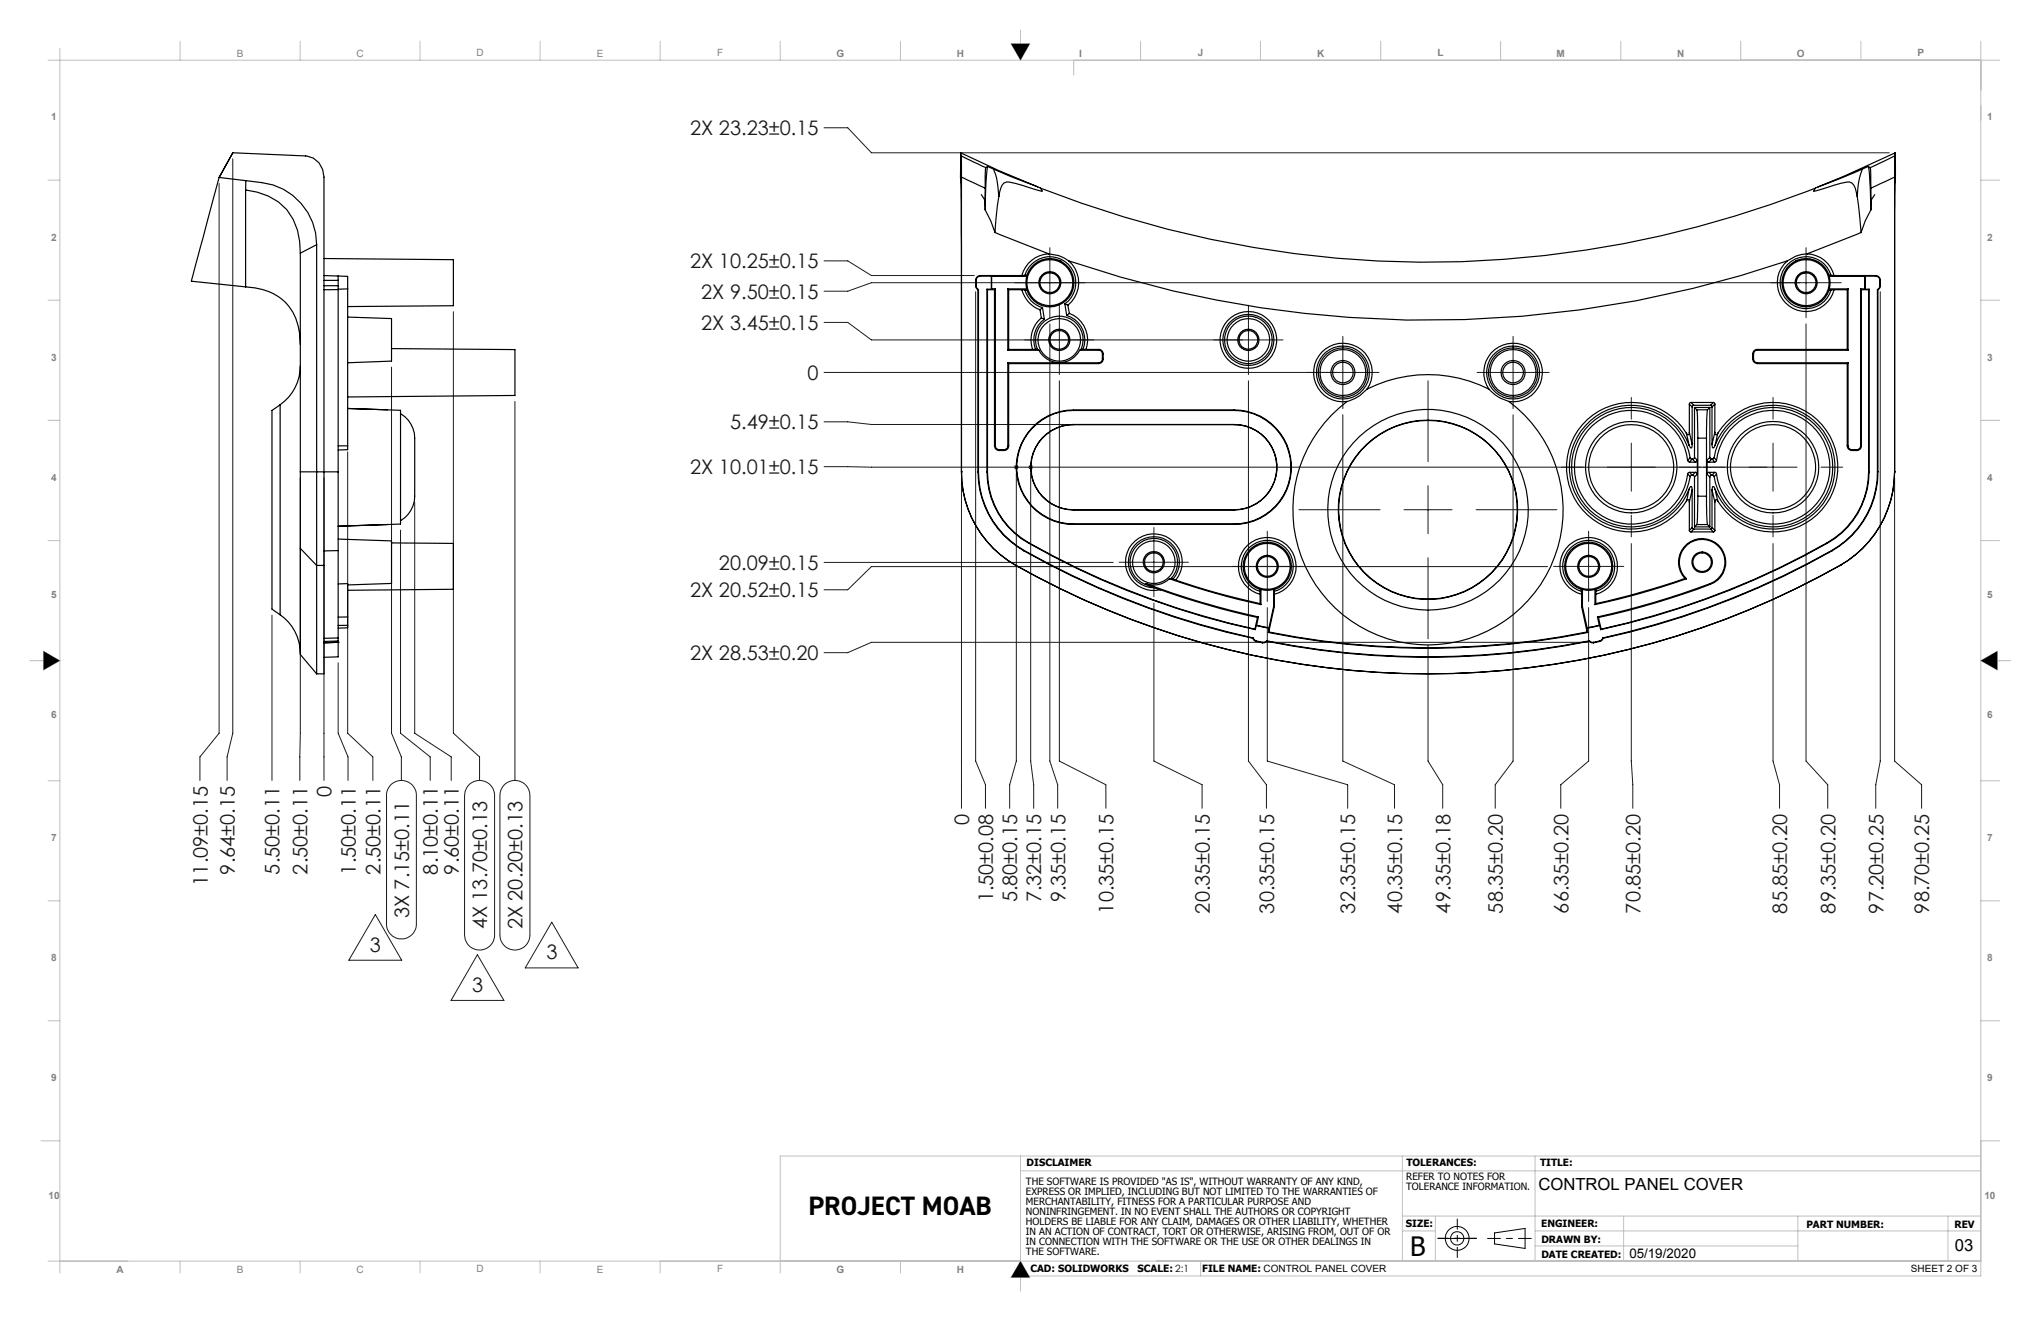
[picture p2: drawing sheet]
<svg xmlns="http://www.w3.org/2000/svg" width="432mm" height="279mm" viewBox="0 0 432 279" stroke-linecap="round" stroke-linejoin="round" font-family="sans-serif">
<g fill="none" stroke="#000" stroke-width=".21">
<path d="M304.2 261.9h8.1M316.2 260.8l6.5-1v4.3l-6.5-1z"/>
<circle cx="308.3" cy="261.9" r="2.52"/>
<circle cx="308.3" cy="261.9" r="1.41"/>
</g>
<path d="M308.3 266v-8.2M312.4 261.9h-8.2" fill="none" stroke="#000" stroke-width=".21" stroke-dasharray="15.2 1.3 1.3 1.3" stroke-dashoffset="13.1"/>
<path d="M314.7 261.9h9.3" fill="none" stroke="#000" stroke-width=".21" stroke-dasharray="15.2 1.3 1.3 1.3" stroke-dashoffset="12.5"/>
<g fill="none" stroke="#191924" stroke-width=".21">
<path d="M46.4 38.8v116.3l-4.1 5v5M49.2 33.6v121.5l-1.2 5v5M174.3 27h5.1l5 5.3h215.3M174.3 55.2h5.1l5 3.1h21.7M222.1 52.4v14.8M382.1 52.4v14.8M389.5 59.8h-205.1l-5 1.8h-5.1M82.8 77.6v77.5l2.1 5v5M95.9 65.9v89.2l5.6 5v5M174.3 68.2h5.1l5 3.7h87M174.3 78.8h117.4M206.4 61.7v99.3l2.1 5v5"/>
<path d="M222.1 68.5v92.5l1.7 5v5M224.1 64.6v14.6M264.1 64.6v14.6M284.1 71.2v15.2M312.5 78.8h15.2M320.1 71.2v15.2M382.1 68.5v92.5l4.6 5v5M397.8 61.7v99.3l-1 5v5M73.6 95.6v59.5l5.3 5v5M108.9 84.9v80.2M174.3 98.7l205.9 .1M174.3 89.2h5.1l5 .6h41.4"/>
<path d="M214.7 98.5l.7 .7M215 98.3v1M215.4 98.5l-.7 .7M217.7 98.5l.7 .7M218.1 98.3v1M218.4 98.5l-.7 .7M224.1 80.5v80.5l9.9 5v5M264.1 80.5v80.5l3.8 5v5M284.1 87.7v73.3l10.9 5v5M302.1 80.5v17.1M320.1 87.7v73.3l-3.8 5v5M345.1 84.1v4.6"/>
<path d="M345.1 93.7v10.2M375.1 84.1v4.6M375.1 93.7v10.2M385.3 98.8h4.6M63.5 101.1l-.1 64M68.5 101.1v64M84.7 112.1v43l6.3 5v5M87.7 106.2v48.9l7.8 5v5M174.3 119h61.2M203.4 101.1v69.9M215 100.1v60.9l-1.4 5v5M218.1 100.1v60.9l.6 5v5"/>
<path d="M236.8 118.9h14.6M244.1 111.6v14.6M260.7 119.8h14.8M268.1 112.4v14.8M274.8 107.8h17.2M297 107.8h10.2M302.1 102.7v10.2M302.1 118v17.1M312.3 107.8h17.1M327.4 119.8h-143l-5 4.9h-5.1M328.7 119.8h14.8M336.1 112.4v14.8"/>
<path d="M345.1 109v4.6M345.1 115v46l.3 5v5M375.1 109v4.6M375.1 115v46l1.4 5v5M400.8 101.1v59.9l5.7 5v5M57.5 130.1v35M244.1 127.6v33.4l10.2 5v5M268.1 128.5v32.5l17 5v5M302.1 136.4v24.6l3.1 5v5M335.9 135.9h-151.5l-5 2.1h-5.1M336.1 128.5v32.5l-5.9 5v5M71.5 140.2v14.9l2.1 5v5"/>
<path d="M82.6 166.1a3.2 3.2 0 0 1 3.4-.8 3.2 3.2 0 0 1 2.1 2.9v27.2a3.2 3.2 0 0 1-3.2 3.2 3.2 3.2 0 0 1-3.1-3.2v-27.2a3.1 3.1 0 0 1 .8-2.1zM99.1 166.1a3.2 3.2 0 0 1 3.5-.8 3.2 3.2 0 0 1 2 2.9v29.6a3.2 3.2 0 0 1-3.1 3.1 3.2 3.2 0 0 1-3.2-3.1v-29.6l.2-.9zM106.6 166.1a3.2 3.2 0 0 1 3.5-.8 3.2 3.2 0 0 1 2 2.9v29.6a3.2 3.2 0 0 1-3.2 3.1 3.2 3.2 0 0 1-3.1-3.1v-29.8a2.89 2.89 0 0 1 .8-1.9zM79.4 193.4l5.6 9.7h-11.2zM116.7 195.1l5.6 9.6h-11.2zM101 201.9l5.6 9.7h-11.2z"/>
</g>
<g fill="none" stroke="#c0c0c0" stroke-width=".21">
<path d="M10.2 12.7h412.9M12.7 10.2v259M38.1 8.7v4M63.5 8.7v4M88.9 8.7v4M114.3 8.7v4M139.7 8.7v4M165.1 8.7v4M190.5 8.7v4M213.9 9.2h4l-2 3.5zM215.9 6.3v6.4M227.2 12.7v3.2"/>
<path d="M241.3 8.7v4M266.7 8.7v4M292.1 8.7v4M317.5 8.7v4M342.9 8.7v4M368.3 8.7v4M393.7 8.7v4M419.1 8.7v261.2h-203.2M10.2 38.1h2.5M419.1 38.1h4M10.2 63.5h2.5M419.1 63.5h4"/>
<path d="M10.2 88.9h2.5M419.1 88.9h4M10.2 114.3h2.5M419.1 114.3h4M6.3 139.7h6.4M9.2 137.7l3.5 2-3.5 2zM419.1 139.7h6.3M419.1 139.7l3.5-2v4zM10.2 165.1h2.5M419.1 165.1h4M10.2 190.5h2.5M419.1 190.5h4"/>
<path d="M10.2 215.9h2.5M419.1 215.9h4M8.7 241.3h4M215.9 247.7h203.2M215.9 244.5v28.6M296.7 244.5v22.2M296.7 257.2h122.4M303.7 257.2v9.5M324.8 244.5v22.2M343.5 257.2v9.5M380.4 257.2v9.5M412.1 257.2v9.5"/>
<path d="M419.1 244.5h-254v24.7M419.1 241.3h4M10.2 266.7h408.9M38.1 266.7v2.5M63.5 266.7v2.5M88.9 266.7v2.5M114.3 266.7v2.5M139.7 266.7v2.5M190.5 266.7v2.5M215.9 266.7l2 3.5h-4zM254 266.7v3.2M296.7 260.4h7"/>
<path d="M324.8 263.5h55.6M324.8 260.4h94.3"/>
</g>
<path d="M215.9 9.2v3.5l2-3.5zM213.9 9.2l2 3.5v-3.5zM9.2 137.7v2h3.5zM9.2 139.7v2l3.5-2zM419.1 139.7h3.5v-2zM419.1 139.7l3.5 2v-2zM215.9 266.7v3.5h2zM215.9 266.7l-2 3.5h2z" fill-rule="evenodd" fill="#000"/>
<g fill="none" stroke="#000" stroke-width=".25">
<path d="M46.4 37.5l-5.9 21.9M46.4 37.5l9 1.1M49.2 32.3l15.5 .7a4.2 4.2 0 0 1 3.8 4.5v82.1M49.2 32.3l-2.8 5.2M52 38.3v1.9M55.4 38.6a13.2 13.2 0 0 1 11.6 13.2M203.2 32.3l.2 19.5M203.2 32.3l8.1 3.8 8.2 3.4M203.2 32.3l.2 .7M203.4 33v4.5M203.4 33l5.2 2.5M203.4 37.5l5 2.3"/>
<path d="M203.4 37.5v62.3M208.4 39.8v4.6M208.6 35.5l-.2 4.3M209 35.2a55.7 55.7 0 0 0-.6 9.2M209 35.2l-.4 .3M209 35.2l1.2 .6M210.2 35.8l.1 .4a13.2 13.2 0 0 1 1 5.4M210.2 35.8l9.3 3.7M219.5 39.5l.6 .3M220.1 39.8l.4 .7-6.9-2a1.49 1.49 0 0 0-1.9 1.3l-.4 1.8M220.1 39.8a222.2 222.2 0 0 0 164 0M384.1 39.8l-.4 .7 2.9-.8a17.8 17.8 0 0 1 4.7-1.2 2.28 2.28 0 0 1 1.4 2.1l.2 1"/>
<path d="M384.7 39.5l-.6 .3M394 35.8l-.4 1a17.1 17.1 0 0 0-.7 4.8M394 35.8l-9.3 3.7M395.3 35.2l.2 1.5 .3 7.7M395.3 35.2l-1.3 .6M395.3 35.2l.4 .3M395.7 35.5l.1 4.3M395.8 39.8v4.6M400.8 37.5l-5 2.3M400.8 33v4.5M400.8 33l-5.1 2.5M400.8 37.5v62.3"/>
<path d="M401 32.3l-.2 19.5M401 32.3l-10.8 4.9-5.5 2.3M401 32.3l-.2 .7M52 40.2v20.5l-11.5-1.2M52 40.2a13.3 13.3 0 0 1 8.7 4.1 13.8 13.8 0 0 1 2.8 9.3M63.5 53.6v46.2M67 51.8v67.8M67 51.8l-3.5 1.8M68.5 54.7l27.4 .2v9.8l-22.3 .1M68.5 59.3h3M68.5 58.3l5.1 .2v35.8M71.5 58.4v.9"/>
<path d="M71.5 59.3v1.1M206.4 59.3h.1M206.4 59.3v1.1M206.5 59.3v1.1M207.4 58.3a1.02 1.02 0 0 0-1 1M207.4 58.4a.9 .9 0 0 0-.9 .9M207.4 58.3h8.8M207.4 58.4h2.3M207.4 58.3v.1M207.6 41.2l.8 1.2M208.4 44.4l1.2 2.3 .9 2.5M209.7 58.4v2.8"/>
<path d="M209.7 58.4l.1 .1M209.8 58.5h7.4M209.8 58.5v2.6M210.5 49.2l11.4 4.5M211.3 41.6l-.8 7.6M216.8 58.2a5.5 5.5 0 0 1 8.5-2.9 5.5 5.5 0 0 1 0 9M216.8 58.2h.4M216.8 58.2l-.6 .1M217.2 58.5a5 5 0 0 0 0 2.6M217.2 58.2v.3M217.2 58.2a5.1 5.1 0 0 1 7.9-2.6 5.1 5.1 0 0 1 0 8.3 5.1 5.1 0 0 1-7.9-2.6M221.9 53.7a6.2 6.2 0 0 0-5.7 4.6"/>
<path d="M221.9 53.7l2 .3 1.1 .5 1.1 .7M222.7 57.7h.1M224.3 55.2h.1M226.1 55.2a6.1 6.1 0 0 1-.2 9.4M226.1 55.2a236.3 236.3 0 0 0 152 0M378.1 55.2a6.1 6.1 0 0 0 .8 9.8 6.1 6.1 0 0 0 9.1-3.7M379.9 55.2h.1M381.5 57.7h.1M382.3 53.7a6.1 6.1 0 0 1 5.7 4.6M382.3 53.7l-1.2 .1-1.2 .4-1.8 1M387 58.5a5 5 0 0 1 0 2.6M387 58.2a5.1 5.1 0 0 0-7.9-2.6 5.1 5.1 0 0 0 0 8.3 5.1 5.1 0 0 0 7.9-2.6"/>
<path d="M387 58.2v.3M387 58.5h7.5M387 58.2h.4M387.4 58.2a5.5 5.5 0 0 0-8.5-2.9 5.5 5.5 0 0 0 0 9 5.5 5.5 0 0 0 8.5-3M387.4 58.2l.6 .1M388 58.3h8.8M392.9 41.6l.8 7.6M393.7 49.2l-11.4 4.5M394.5 58.5v2.6M394.6 58.4h2.2M394.6 58.4v2.8M394.6 58.4l-.1 .1"/>
<path d="M395.8 44.4l-1.2 2.3-.9 2.5M396.6 41.2l-.8 1.2M396.8 58.3a1.02 1.02 0 0 1 1 1M396.8 58.4a.97 .97 0 0 1 .9 .9M396.8 58.3v.1M397.7 59.3h.1M397.7 59.3v1.1M397.8 59.3v1.1M52 60.7a11.4 11.4 0 0 1 10 5.4 14.1 14.1 0 0 1 1.5 6.8M63.5 77.4a10.1 10.1 0 0 1-4.2 8.2M68.5 60.4h3M71.5 61.2l-3 .1"/>
<path d="M71.5 60.4v.8M71.5 61.2v38.6M73.6 67.1l9.2 .3v9l-9.2 .3M73.6 61.1l-2.1 .1M82.8 73.7l26.1 .2v9.7l-35.3 .4M206.4 60.4l.1 .4 .4 .5M206.4 60.4h.1M206.5 60.4l.1 .4 .4 .4M206.9 61.3v38.5M207 61.2l-.1 .1M207 61.2v38.6M208.8 61.2h.9"/>
<path d="M208.8 61.2v38.6M208.8 61.2l.1 .1M208.9 61.3v38.5M208.9 61.3h1.5M209.8 61.1h.8M209.8 61.1l-.1 .1M210.4 61.3v33M210.6 61.1v33.2M210.6 61.1l-.2 .2M213.2 76.7h19.2M213.2 74.1h6.6M213.2 61.1h4"/>
<path d="M213.2 61.1v13M213.2 76.7v17.6M213.2 76.7l.2 .2M213.2 61.1l.2 .2M213.4 61.3h2.8M213.4 61.3v12.6M213.4 76.9v17.4M213.4 76.9h19M213.4 73.9h5M213.4 73.9l-.2 .2M216.2 61.3a6.1 6.1 0 0 0 3.8 4.2M216.2 61.3h.6"/>
<path d="M216.8 61.3a5.4 5.4 0 0 0 3.8 3.8M216.8 61.3h.4M217.2 61.1v.2M219.1 73.9h.4M219.1 73.9h-.7M219.5 73.9a5 5 0 0 1 4.6-7 5 5 0 0 1 4.6 7M219.5 73.9l.3 .2M219.8 74.1a4.8 4.8 0 0 0 4.3 2.6 4.8 4.8 0 0 0 4.3-2.6M220 65.5l.3 1.7M220.3 67.2a6.1 6.1 0 0 0-1.9 6.7M220.3 67.2l.6 .3M220.6 65.1l.3 2.4"/>
<path d="M220.6 65.1l-.6 .4M220.9 67.5a5.4 5.4 0 0 0-1.8 6.4M225.3 64.3l.4 2.4M225.3 64.3l.6 .3M225.7 66.7a5.4 5.4 0 0 1 3.4 7.2M225.9 64.6l.3 1.7M226.2 66.3a6 6 0 0 1 3.6 7.6M226.2 66.3l-.5 .4M228.4 74.1h4M228.7 73.9h.4M228.7 73.9l-.3 .2M229.1 73.9h.7"/>
<path d="M229.8 73.9h2.6M232.4 73.9a.96 .96 0 0 1 1 1M232.4 74.1a.74 .74 0 0 1 .8 .8M232.4 73.9v.2M232.4 76.7v.2M233.2 75.9a.79 .79 0 0 1-.8 .8M233.2 74.9v1M233.2 74.9h.2M233.2 75.9h.2M233.4 75.9a1.02 1.02 0 0 1-1 1M233.4 74.9v1M265.6 67.2h.1"/>
<path d="M370.8 75.9a1.02 1.02 0 0 0 1 1M370.8 74.9v1M370.8 74.9h.2M370.8 75.9h.2M371 75.9a.84 .84 0 0 0 .8 .8M371 74.9v1M371.8 73.9a.96 .96 0 0 0-1 1M371.8 74.1a.78 .78 0 0 0-.8 .8M371.8 76.9h19M371.8 73.9h19M371.8 76.7h19.2M371.8 74.1h19.2"/>
<path d="M371.8 73.9v.2M371.8 76.7v.2M387 61.1v.2M387 61.3h.4M387 61.1h4M388 61.3h2.8M388 61.3h-.6M390.8 61.3v12.6M390.8 76.9v17.4M390.8 73.9l.2 .2M391 61.1v13M391 76.7v17.6"/>
<path d="M391 76.7l-.2 .2M391 61.1l-.2 .2M393.6 61.1h.9M393.6 61.1v33.2M393.6 61.1l.2 .2M393.8 61.3h1.5M393.8 61.3v33M394.5 61.1l.1 .1M394.6 61.2h.8M395.3 61.3v38.5M395.4 61.2v38.6M395.4 61.2l-.1 .1"/>
<path d="M397.2 61.2l.1 .1M397.2 61.2v38.6M397.3 61.3v38.5M397.7 60.4l-.1 .5-.4 .3M397.7 60.4h.1M397.8 60.4l-.1 .5-.4 .4M59.3 85.6l-1.8 1.2v42l1.8 1.2M59.3 85.6v44.4M63.5 99.8v16.2M63.5 99.8h8M71.5 99.8v16.7M71.5 94.3h2.1"/>
<path d="M73.6 94.3v.8l-2.1 .1M82 86.7l-8.4-.3 11.1 .4v24l-13.2 .5 10.5-.4M84.7 87.5a6 6 0 0 1 3 5.2v12.3a6 6 0 0 1-3 5.1M203.4 99.8a22.8 22.8 0 0 0 11.5 19.8M203.4 99.8h.1M203.4 99.8a22.6 22.6 0 0 0 11.5 19.8M206.9 99.8a19.3 19.3 0 0 0 9.7 16.7M206.9 99.8h.1M207 99.8a19.1 19.1 0 0 0 9.7 16.7M208.8 99.8a17.3 17.3 0 0 0 8.8 15.1M208.8 99.8h.1M208.9 99.8a17.2 17.2 0 0 0 8.7 15"/>
<path d="M210.4 94.3a1.02 1.02 0 0 0 1 1M210.4 94.3h.2M210.6 94.3a.84 .84 0 0 0 .8 .8M211.4 95.3h1M211.4 95.1h1M211.4 95.1v.2M212.4 95.1v.2M213.2 94.3a.78 .78 0 0 1-.8 .8M213.2 94.3h.2M213.4 94.3a.96 .96 0 0 1-1 1M227.1 86.7a12.1 12.1 0 0 0-12.1 12.1 12.1 12.1 0 0 0 12.1 12.1M227.1 86.8a12 12 0 0 0-12 12 12 12 0 0 0 12 12"/>
<path d="M227.1 89.8a9 9 0 0 0-9 9 9 9 0 0 0 9 9.1M227.1 89.8a9 9 0 0 0-9 9 9 9 0 0 0 9 9M227.1 86.7h34M227.1 86.7v.1M227.1 89.8h.1M227.1 86.8h34M227.1 89.8h34M261.1 86.7a12.1 12.1 0 0 1 12.1 12.1 12.1 12.1 0 0 1-12.1 12.1M261.1 86.8a12 12 0 0 1 12 12 12 12 0 0 1-12 12M261.1 89.8a9 9 0 0 1 9.1 9 9 9 0 0 1-9.1 9.1M261.1 89.8a9 9 0 0 1 9 9 9 9 0 0 1-9 9M261.1 86.7v.1"/>
<path d="M261.1 89.8h.1M285 84.9a28.6 28.6 0 0 0-4.1 42.2 28.6 28.6 0 0 0 42.4 0 28.6 28.6 0 0 0-4.1-42.2M289.2 82.3a28.6 28.6 0 0 1 25.8 0M289.2 82.3a6.2 6.2 0 0 0-2.9-9.3 6.2 6.2 0 0 0-8.3 5.1 6.2 6.2 0 0 0 7 6.8M289.2 82.3a8.4 8.4 0 0 1-4.2 2.6M315 82.3a6.2 6.2 0 0 1 2.9-9.3 6.2 6.2 0 0 1 8.4 5.1 6.2 6.2 0 0 1-7.1 6.8M315 82.3a8.6 8.6 0 0 0 4.2 2.6M356.8 91.6a13.7 13.7 0 0 0-20.6-3.2 13.7 13.7 0 0 0 0 20.8 13.7 13.7 0 0 0 20.6-3.2M356.8 91.6l.5 2.6M357 97.4l.4 .4M357 97.4a12 12 0 0 0-18.3-8.7 12 12 0 0 0 0 20.3 12 12 0 0 0 18.3-8.7M357.3 94.2a13.1 13.1 0 0 0-20.1-5.8 13.1 13.1 0 0 0 0 20.9 13.1 13.1 0 0 0 20.1-5.8"/>
<path d="M357.4 91.4l-.2 .6-.4-.4M357.4 85.5v5.9M357.4 91.4l.6 2.6M357.4 85.5l.6 .6M357.4 99.9l-.2 .1-.2 .3M357.4 99.9l.6 .6M357.4 99.9h1.3M357.4 97.8h1.3M357.6 96.8a12.6 12.6 0 0 0-19.4-8.6 12.6 12.6 0 0 0 0 21.2 12.6 12.6 0 0 0 19.4-8.6M357.6 96.8l-.6 .6M357.6 96.8l.4 .3M357.8 85.1l-.3 .1-.1 .3"/>
<path d="M357.8 85.1h4.7M357.8 85.1l.6 .6M358 97.1l-.6 .7M358 97.1h.1M358 94l-.2 .8-.5-.6M358 86.1v7.9M358.1 97.1l.6 .7M358.4 85.7l-.3 .1-.1 .3M358.4 85.7h3.5M358.5 96.7l-.2 .4h-.2M358.5 86.2v10.5M358.5 96.7l.6 .6"/>
<path d="M358.5 86.2l.5 .5M358.5 86.2h3.2M358.7 99.9l.2 .1 .2 .3M358.7 99.9l-.6 .6M359 86.7l.2 6M359 86.7h2.2M359.1 97.3l-.2 .4-.2 .1M359.1 97.3v3M359.2 92.7v12.3M359.2 92.7h1.8M361 92.7v12.3M361.1 97.3l.1 .3 .3 .2"/>
<path d="M361.1 97.3v3M361.2 86.7l-.2 6M361.5 99.9l-.3 .1-.1 .3M361.5 99.9h1.3M361.5 97.8h1.3M361.5 99.9l.6 .6M361.7 96.7l.1 .3 .3 .1M361.7 86.2v10.5M361.7 96.7l-.6 .6M361.7 86.2l-.5 .5M361.9 85.7l.2 .1 .1 .3M362.1 97.1l-.6 .7"/>
<path d="M362.1 97.1h.1M362.2 94l.2 .8 .5-.6M362.2 86.1v7.9M362.2 97.1l.6 .7M362.5 85.1l.2 .1 .1 .3M362.5 85.1l-.6 .6M362.7 96.8l.4 .6M362.7 96.8a12.6 12.6 0 0 1 19.3-8.6 12.6 12.6 0 0 1 0 21.2 12.6 12.6 0 0 1-19.3-8.6M362.7 96.8l-.5 .3M362.8 99.9l.2 .1 .1 .3M362.8 99.9l-.6 .6M362.8 91.4l.2 .6 .4-.4"/>
<path d="M362.8 85.5v5.9M362.8 91.4l-.6 2.6M362.8 85.5l-.6 .6M362.9 94.2a13.1 13.1 0 0 1 20.1-5.8 13.1 13.1 0 0 1 0 20.9 13.1 13.1 0 0 1-20.1-5.8M363.1 97.4l-.3 .4M363.1 97.4a12 12 0 0 1 18.4-8.7 12 12 0 0 1 0 20.3 12 12 0 0 1-18.4-8.7M363.4 91.6a13.7 13.7 0 0 1 20.6-3.2 13.7 13.7 0 0 1 0 20.8 13.7 13.7 0 0 1-20.6-3.2M363.4 91.6l-.5 2.6M390.8 94.3a.96 .96 0 0 0 1 1M390.8 94.3h.2M391 94.3a.85 .85 0 0 0 .8 .8M391.8 95.3h1"/>
<path d="M391.8 95.1h1M391.8 95.1v.2M392.8 95.1v.2M393.6 94.3a.85 .85 0 0 1-.8 .8M393.6 94.3h.2M393.8 94.3a.96 .96 0 0 1-1 1M395.3 99.8a17.3 17.3 0 0 1-8.7 15M395.3 99.8h.1M395.4 99.8a17.3 17.3 0 0 1-8.8 15.1M397.2 99.8a19.1 19.1 0 0 1-9.7 16.7M397.2 99.8h.1M397.3 99.8a19.1 19.1 0 0 1-9.7 16.7"/>
<path d="M400.8 99.8a22.8 22.8 0 0 1-11.5 19.8M400.8 99.8h.1M63.5 116v22.4l3.5 4.1M63.5 116l3.5 3.6M67 119.6v22.9M67 119.6h1.5M68.5 119.6v22.9h-1.5M71.5 116.5v18.4M71.5 114l11.3 .4v9l-9.2 .3M71.5 116.5h-3M82.8 114.8l13.1 .1v9.7l-22.3 .2M214.9 119.6a177.2 177.2 0 0 0 174.4 0"/>
<path d="M214.9 119.6h.1M216.6 116.5a173.3 173.3 0 0 0 48.5 18.5M216.7 116.5a176.2 176.2 0 0 0 48.4 18.4M216.7 116.5h-.1M217.6 114.9a169.1 169.1 0 0 0 48 18.3M217.6 114.8a173.3 173.3 0 0 0 47.9 18.3M217.6 114.8v.1M227.1 110.9h34M227.1 107.8v.1M227.1 110.8v.1M227.1 110.8h34M227.1 107.9h34"/>
<path d="M227.1 107.8h34M261.1 107.8v.1M261.1 110.8v.1M356.8 106l.4-.3 .2 .5M357 100.3l.6 .5M357.3 103.5l-.5 2.5M357.3 103.5l.1-.2a.32 .32 0 0 1 .5-.4l.1 .7M357.4 112.2l.1 .2 .3 .1M357.4 106.2v6M357.8 112.5h4.7M358 100.5l-.4 .3M358 100.5h.1"/>
<path d="M358 111.6l.1 .2 .3 .1M358 103.6v8M358 103.6l-.6 2.6M358 111.6l-.6 .6M358.1 100.5l.2 .1 .2 .3M358.4 111.9h3.5M358.4 111.9l-.6 .6M358.5 100.9v10.5M358.5 111.4h3.2M359 110.9l-.5 .5M359 110.9h2.2M359.1 100.3l-.6 .6"/>
<path d="M359.2 105l-.2 5.9M359.2 105h1.8M361 105l.2 5.9M361.1 100.3l.6 .6M361.2 110.9l.5 .5M361.7 100.9v10.5M361.9 111.9l.6 .6M362.1 100.5l-.3 .1-.1 .3M362.1 100.5h.1M362.2 111.6l-.3 .3M362.2 103.6v8M362.2 103.6l.6 2.6"/>
<path d="M362.2 111.6l.6 .6M362.2 100.5l.5 .3M362.8 112.2l-.3 .3M362.8 106.2v6M362.9 103.5l.5 2.5M362.9 103.5l-.5-.6-.2 .7M363.1 100.3l-.4 .5M363.4 106l-.4-.3-.2 .5M386.6 114.8a172.4 172.4 0 0 1-47.9 18.3M386.6 114.8v.1M386.6 114.9a168.8 168.8 0 0 1-48 18.3M387.5 116.5a175 175 0 0 1-48.4 18.4"/>
<path d="M387.5 116.5h.1M387.6 116.5a172.4 172.4 0 0 1-48.4 18.5M389.3 119.6h.1M59.3 130a9.9 9.9 0 0 1 4.2 8.2M71.5 123.5l2.1-.1v7.1M71.5 134.9v.7M71.5 135.6v.3M71.5 135.9h.1M71.5 135.9v3l-3 .1M71.5 135.9l-3 .1M71.5 134.9l-3 .1M71.5 135.6l-3 .1"/>
<path d="M73.6 132.3v.5l-2.1 .1M73.6 130.5v1.8M73.6 130.5h-2.1M73.6 132.3h-2.1M242.3 123.6l1.9 .7M242.4 123.4a173.6 173.6 0 0 0 23.8 7.1M242.4 123.4l-.1 .2M244.2 124.3l1.3 .4M245.5 124.7a170.6 170.6 0 0 0 20.5 5.9M247.4 122.4a4.8 4.8 0 0 1-5 1M247.4 122.4a167.3 167.3 0 0 0 19.4 5.5M247.8 122.3a5 5 0 0 0-.8-7.5 5 5 0 0 0-7.3 1.7 5 5 0 0 0 2.6 7.1"/>
<path d="M247.8 122.3l.4 .1M247.8 122.3l-.4 .1M248.2 122.4a5.4 5.4 0 0 0-1.7-8.3 5.4 5.4 0 0 0-7.7 3.6 5.4 5.4 0 0 0 5.4 6.6M248.2 122.4l.5 .3M248.7 122.7a156.9 156.9 0 0 0 17.9 5M248.7 122.7a6 6 0 0 0-2.4-9.4 6 6 0 0 0-8.2 5.2 6 6 0 0 0 7.4 6.2M265.1 135l.3 .5 .4 .2M265.1 134.9l.3 .5 .4 .2M265.1 134.9v.1M265.5 133.1l.1 .1M265.8 132.3l2.7 .6M265.8 132.3l-.2 .9"/>
<path d="M265.8 135.7l1.3 .3M265.8 135.6l1.3 .3M265.8 135.6v.1M265.9 132.3l2.6 .5M265.9 132.3h-.1M266 130.6l-.5 2.5M266.2 130.5l-.3 1.8M266.2 130.5l-.2 .1M266.6 124.7h.2M266.6 124.7a5.1 5.1 0 0 1-2.7-7.9 5.1 5.1 0 0 1 8.3 0 5.1 5.1 0 0 1-2.6 7.9M266.6 125.1a5.5 5.5 0 0 1-3-8.5 5.5 5.5 0 0 1 9 0 5.5 5.5 0 0 1-3 8.5M266.6 124.7v.4"/>
<path d="M266.6 125.1v.6M266.6 125.7a6.1 6.1 0 0 1-3.5-9.4 6.1 6.1 0 0 1 10 0 6.1 6.1 0 0 1-3.5 9.4M266.6 125.7v2M266.6 127.7l.2 .2M266.8 124.7a5.2 5.2 0 0 0 2.7 0M266.8 124.7v3.2M267.1 135.9v.1M268 135.5a173.9 173.9 0 0 0 68.3 0M268 135.5l-.4 .3-.5 .1M268 135.5v.1M268 135.6l-.4 .3-.5 .1M268 135.6a173.3 173.3 0 0 0 68.2 0"/>
<path d="M268.3 133.8a172.1 172.1 0 0 0 67.6 0M268.4 133.7a170.8 170.8 0 0 0 67.4 0M268.4 133.7l-.1 .1M268.5 132.8v.1M268.5 132.9l-.2 .9M269.5 124.7h.1M269.5 124.7v3.6M269.5 128.3l-1 4.5M269.5 128.3h.1M269.6 128.3l-1.2 5.4M269.6 125.7v2.6M269.6 124.7v.4"/>
<path d="M269.6 125.1v.6M334.6 124.7h.2M334.6 124.7a5.1 5.1 0 0 1-2.6-7.9 5.1 5.1 0 0 1 8.3 0 5.1 5.1 0 0 1-2.7 7.9M334.6 125.1a5.5 5.5 0 0 1-3-8.5 5.5 5.5 0 0 1 9 0 5.5 5.5 0 0 1-3 8.5M334.6 124.7v.4M334.6 125.1v.6M334.6 125.7a6.1 6.1 0 0 1-3.5-9.4 6.1 6.1 0 0 1 10 0 6.1 6.1 0 0 1-3.5 9.4M334.6 125.7v2.6M334.6 128.3l1.2 5.4M334.8 124.7a5 5 0 0 0 2.6 0M334.8 128.3l1 4.5M334.8 124.7v3.6"/>
<path d="M334.8 128.3h-.2M335.7 132.9l.2 .9M335.8 133.7l.1 .1M335.8 132.8l-.1 .1M336.2 135.6l.6 .4h.3M336.3 135.5l.4 .3 .4 .1M336.3 135.5l-.1 .1M337.1 135.9v.1M337.4 124.7h.2M337.4 124.7v3.2M337.6 125.7v2M337.6 127.7l-.2 .2"/>
<path d="M337.6 124.7v.4M337.6 125.1v.6M338 130.5l.3 1.8M338 130.5l.2 .1M338.2 130.6l.5 2.5M338.3 132.3l-2.5 .5M338.3 132.3h.2M338.4 135.6l-1.3 .3M338.4 135.6v.1M338.4 135.7l-1.3 .3M338.5 132.3l-2.8 .6M338.5 132.3l.1 .9"/>
<path d="M338.7 133.1l-.1 .1M339.1 134.9l-.4 .5-.3 .2M339.1 134.9l.1 .1M339.2 135l-.3 .5-.5 .2M356.5 122.3a5 5 0 0 1 .7-7.4 5 5 0 0 1 7.3 1.6 5 5 0 0 1-2.6 7.1M356.5 122.3a172.7 172.7 0 0 1-18.9 5.4M356.5 122.3l.3 .1M356.8 122.4a162.1 162.1 0 0 1-19.4 5.5M356.8 122.4a4.8 4.8 0 0 1 .4-7.3 4.8 4.8 0 0 1 7.1 1.5 4.8 4.8 0 0 1-2.5 6.8M361.8 123.4a173.6 173.6 0 0 1-23.8 7.1M361.8 123.4l.1 .2M361.9 123.6a165.3 165.3 0 0 1-23.7 7"/>
<circle cx="222.1" cy="59.8" r="2.33"/>
<circle cx="222.1" cy="59.8" r="2.09"/>
<circle cx="222.1" cy="59.8" r="4.9"/>
<circle cx="382.1" cy="59.8" r="4.9"/>
<circle cx="382.1" cy="59.8" r="2.34"/>
<circle cx="382.1" cy="59.8" r="2.08"/>
<circle cx="224.1" cy="71.9" r="4.5"/>
<circle cx="224.1" cy="71.9" r="1.98"/>
<circle cx="224.1" cy="71.9" r="2.25"/>
<circle cx="264.1" cy="71.9" r="5"/>
<circle cx="264.1" cy="71.9" r="1.98"/>
<circle cx="264.1" cy="71.9" r="5.4"/>
<circle cx="264.1" cy="71.9" r="4.5"/>
<circle cx="264.1" cy="71.9" r="2.26"/>
<circle cx="264.1" cy="71.9" r="6"/>
<circle cx="284.1" cy="78.8" r="4.9"/>
<circle cx="284.1" cy="78.8" r="2.19"/>
<circle cx="284.1" cy="78.8" r="2.55"/>
<circle cx="284.1" cy="78.8" r="5.6"/>
<circle cx="284.1" cy="78.8" r="5.2"/>
<circle cx="320.1" cy="78.8" r="5.6"/>
<circle cx="320.1" cy="78.8" r="2.2"/>
<circle cx="320.1" cy="78.8" r="5.2"/>
<circle cx="320.1" cy="78.8" r="2.56"/>
<circle cx="320.1" cy="78.8" r="4.9"/>
<circle cx="345.1" cy="98.8" r="9.7"/>
<circle cx="345.1" cy="98.8" r="9"/>
<circle cx="375.1" cy="98.8" r="9"/>
<circle cx="375.1" cy="98.8" r="9.7"/>
<circle cx="244.1" cy="118.9" r="1.98"/>
<circle cx="244.1" cy="118.9" r="4.5"/>
<circle cx="244.1" cy="118.9" r="2.24"/>
<circle cx="268.1" cy="119.8" r="2.35"/>
<circle cx="268.1" cy="119.8" r="2.09"/>
<circle cx="268.1" cy="119.8" r="4.9"/>
<circle cx="302.1" cy="107.8" r="21.2"/>
<circle cx="302.1" cy="107.8" r="19"/>
<circle cx="302.1" cy="107.8" r="18.9"/>
<circle cx="336.1" cy="119.8" r="2.35"/>
<circle cx="336.1" cy="119.8" r="2.08"/>
<circle cx="336.1" cy="119.8" r="4.9"/>
<circle cx="360.1" cy="118.9" r="2.18"/>
<circle cx="360.1" cy="118.9" r="1.97"/>
</g>
<g font-size="5.6">
<text x="171.1" y="257">PROJECT MOAB</text>
<text x="298.3" y="265.6">B</text>
</g>
<g font-size="4.2" fill="#191924">
<text x="146" y="28.6">2X 23.23±0.15</text>
<text x="146" y="56.8">2X 10.25±0.15</text>
<text x="148.4" y="63.2">2X 9.50±0.15</text>
<text x="148.4" y="69.8">2X 3.45±0.15</text>
<text x="170.9" y="80.4">0</text>
<text x="154.5" y="90.8">5.49±0.15</text>
<text x="146" y="100.3">2X 10.01±0.15</text>
<text x="152.1" y="120.5">20.09±0.15</text>
<text x="146" y="126.3">2X 20.52±0.15</text>
<text x="146" y="139.6">2X 28.53±0.20</text>
<text x="70.2" y="168.6" transform="rotate(-90 70.2 168.6)">0</text>
<text x="205" y="174.5" transform="rotate(-90 205 174.5)">0</text>
<text x="49.7" y="185" transform="rotate(-90 49.7 185)">9.64±0.15</text>
<text x="59.2" y="185" transform="rotate(-90 59.2 185)">5.50±0.11</text>
<text x="65.1" y="185" transform="rotate(-90 65.1 185)">2.50±0.11</text>
<text x="75.2" y="185" transform="rotate(-90 75.2 185)">1.50±0.11</text>
<text x="80.5" y="185" transform="rotate(-90 80.5 185)">2.50±0.11</text>
<text x="92.6" y="185" transform="rotate(-90 92.6 185)">8.10±0.11</text>
<text x="97.1" y="185" transform="rotate(-90 97.1 185)">9.60±0.11</text>
<text x="43.9" y="187.3" transform="rotate(-90 43.9 187.3)">11.09±0.15</text>
<text x="210.1" y="190.9" transform="rotate(-90 210.1 190.9)">1.50±0.08</text>
<text x="215.2" y="190.9" transform="rotate(-90 215.2 190.9)">5.80±0.15</text>
<text x="220.3" y="190.9" transform="rotate(-90 220.3 190.9)">7.32±0.15</text>
<text x="225.4" y="190.9" transform="rotate(-90 225.4 190.9)">9.35±0.15</text>
<text x="86.5" y="194.2" transform="rotate(-90 86.5 194.2)">3X 7.15±0.11</text>
<text x="103.1" y="196.6" transform="rotate(-90 103.1 196.6)">4X 13.70±0.13</text>
<text x="110.6" y="196.6" transform="rotate(-90 110.6 196.6)">2X 20.20±0.13</text>
<text x="235.6" y="193.2" transform="rotate(-90 235.6 193.2)">10.35±0.15</text>
<text x="255.9" y="193.2" transform="rotate(-90 255.9 193.2)">20.35±0.15</text>
<text x="269.6" y="193.2" transform="rotate(-90 269.6 193.2)">30.35±0.15</text>
<text x="286.7" y="193.2" transform="rotate(-90 286.7 193.2)">32.35±0.15</text>
<text x="296.7" y="193.2" transform="rotate(-90 296.7 193.2)">40.35±0.15</text>
<text x="306.8" y="193.2" transform="rotate(-90 306.8 193.2)">49.35±0.18</text>
<text x="318" y="193.2" transform="rotate(-90 318 193.2)">58.35±0.20</text>
<text x="331.8" y="193.2" transform="rotate(-90 331.8 193.2)">66.35±0.20</text>
<text x="347.1" y="193.2" transform="rotate(-90 347.1 193.2)">70.85±0.20</text>
<text x="378.1" y="193.2" transform="rotate(-90 378.1 193.2)">85.85±0.20</text>
<text x="388.3" y="193.2" transform="rotate(-90 388.3 193.2)">89.35±0.20</text>
<text x="398.5" y="193.2" transform="rotate(-90 398.5 193.2)">97.20±0.25</text>
<text x="408.2" y="193.2" transform="rotate(-90 408.2 193.2)">98.70±0.25</text>
<text x="78.3" y="201.3">3</text>
<text x="115.6" y="202.9">3</text>
<text x="99.9" y="209.8">3</text>
</g>
<g font-size="3.5">
<text x="325.5" y="251.7">CONTROL PANEL COVER</text>
<text x="413.6" y="264.7">03</text>
</g>
<text font-size="2.8" x="344.7" y="266">05/19/2020</text>
<g font-size="2.1" fill="#808080">
<text x="100.8" y="11.9">D</text>
<text x="151.8" y="11.8">F</text>
<text x="177" y="12">G</text>
<text x="202.4" y="12">H</text>
<text x="253.4" y="11.9">J</text>
<text x="304.2" y="11.8">L</text>
<text x="329.3" y="12">M</text>
<text x="354.8" y="12">N</text>
<text x="405.7" y="11.9">P</text>
<text x="50.1" y="12">B</text>
<text x="75.4" y="12">C</text>
<text x="126.3" y="12">E</text>
<text x="228.3" y="12">I</text>
<text x="278.6" y="12">K</text>
<text x="380.2" y="12">O</text>
<text x="10.8" y="25.5">1</text>
<text x="420.4" y="25.5">1</text>
<text x="10.8" y="50.9">2</text>
<text x="420.4" y="50.9">2</text>
<text x="10.8" y="76.3">3</text>
<text x="420.4" y="76.3">3</text>
<text x="10.8" y="101.7">4</text>
<text x="420.4" y="101.7">4</text>
<text x="10.8" y="126.5">5</text>
<text x="420.4" y="126.5">5</text>
<text x="10.8" y="151.9">6</text>
<text x="420.4" y="151.9">6</text>
<text x="10.8" y="177.9">7</text>
<text x="420.4" y="177.9">7</text>
<text x="10.8" y="203.2">8</text>
<text x="420.4" y="203.3">8</text>
<text x="10.8" y="228.7">9</text>
<text x="420.4" y="228.7">9</text>
<text x="10.3" y="253.5">10</text>
<text x="419.8" y="253.5">10</text>
<text x="24.6" y="269.2">A</text>
<text x="50.1" y="269.2">B</text>
<text x="75.4" y="269.2">C</text>
<text x="100.8" y="269.1">D</text>
<text x="126.3" y="269.2">E</text>
<text x="151.8" y="269">F</text>
<text x="177" y="269.2">G</text>
<text x="202.4" y="269.2">H</text>
</g>
<g font-size="2.1">
<text x="217.1" y="250.5">THE SOFTWARE IS PROVIDED &quot;AS IS&quot;, WITHOUT WARRANTY OF ANY KIND,</text>
<text x="217.2" y="246.7">DISCLAIMER</text>
<text x="297.5" y="249.6">REFER TO NOTES FOR</text>
<text x="297.5" y="251.7">TOLERANCE INFORMATION.</text>
<text x="297.5" y="246.7">TOLERANCES:</text>
<text x="325.8" y="246.7">TITLE:</text>
<text x="217.1" y="252.6">EXPRESS OR IMPLIED, INCLUDING BUT NOT LIMITED TO THE WARRANTIES OF</text>
<text x="217.1" y="254.8">MERCHANTABILITY, FITNESS FOR A PARTICULAR PURPOSE AND</text>
<text x="217.1" y="256.9">NONINFRINGEMENT. IN NO EVENT SHALL THE AUTHORS OR COPYRIGHT</text>
<text x="217.1" y="259">HOLDERS BE LIABLE FOR ANY CLAIM, DAMAGES OR OTHER LIABILITY, WHETHER</text>
<text x="217.1" y="261.1">IN AN ACTION OF CONTRACT, TORT OR OTHERWISE, ARISING FROM, OUT OF OR</text>
<text x="217.1" y="263.2">IN CONNECTION WITH THE SOFTWARE OR THE USE OR OTHER DEALINGS IN</text>
<text x="297.5" y="259.6">SIZE:</text>
<text x="326.1" y="259.6">ENGINEER:</text>
<text x="326.1" y="262.9">DRAWN BY:</text>
<text x="382.2" y="259.8">PART NUMBER:</text>
<text x="413.5" y="259.8">REV</text>
<text x="217.1" y="265.3">THE SOFTWARE.</text>
<text x="218" y="269">CAD: SOLIDWORKS</text>
<text x="240.7" y="269">SCALE: 2:1</text>
<text x="254.4" y="269">FILE NAME: CONTROL PANEL COVER</text>
<text x="326.1" y="266.1">DATE CREATED:</text>
<text x="404.3" y="269">SHEET 2 OF 3</text>
</g>
</svg>
